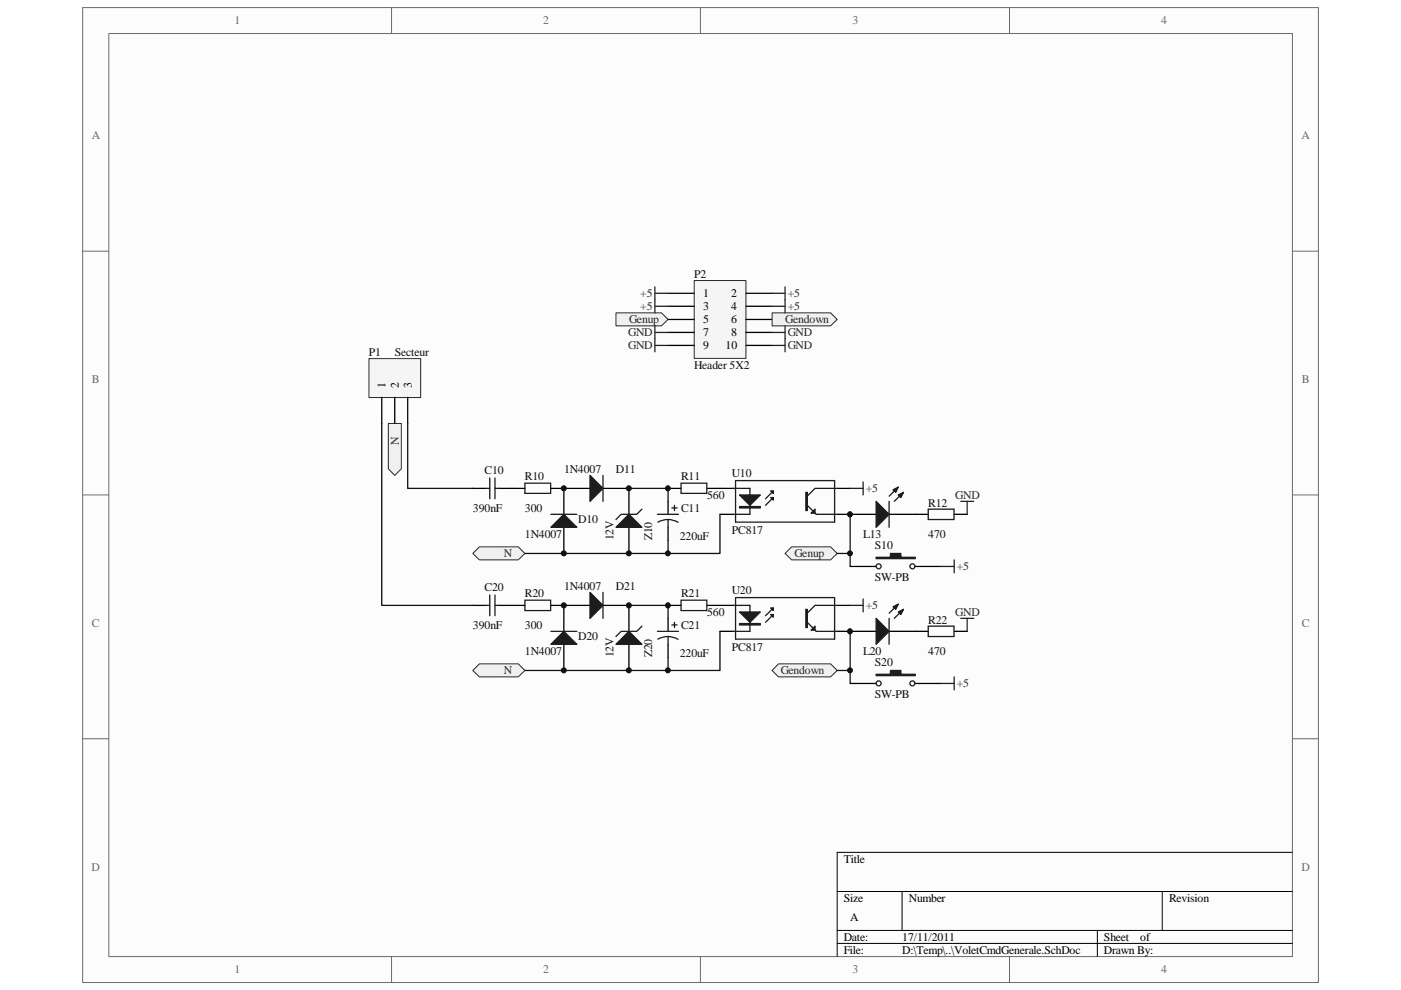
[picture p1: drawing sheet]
<svg xmlns="http://www.w3.org/2000/svg" width="297mm" height="210mm" viewBox="0 0 297 210" stroke-linecap="round" stroke-linejoin="round" font-family="sans-serif">
<path d="M17.6 1.7h261.9v206.6h-261.9z" fill="#fcfcfc"/>
<path d="M17.5 1.6h262v206.7h-262z" fill="none" stroke="#6a6a6a" stroke-width=".21"/>
<path d="M23.1 7.2h250.9v195.6h-250.9z" fill="#fcfcfc"/>
<g fill="none" stroke="#6a6a6a" stroke-width=".21">
<path d="M23.1 7.1h250.9v195.7h-250.9zM83 1.6v5.5M148.5 1.6v5.5M214 1.6v5.5M17.5 53.3h5.5M274 53.3h5.5M17.5 104.9h5.5M274 104.9h5.5M17.5 156.6h5.5M274 156.6h5.5M83 202.8v5.5M148.5 202.8v5.5"/>
<path d="M214 202.8v5.5"/>
</g>
<path d="M177.5 189h96.5M177.5 197.3h96.5M191.3 189v8.3M232.7 197.3v5.5M246.4 189v8.3M274 180.7h-96.5v22.1M177.5 200h96.5" fill="none" stroke="#000" stroke-width=".21"/>
<path d="M100.2 103.5h2.8M105.8 103.5h2.7M119.5 103.5h5.6M127.8 103.5h5.5M141.6 106.3v2.8M141.6 111.8v2.8" fill="none" stroke="#000" stroke-width=".27"/>
<path d="M103 103.5h.8M103.8 101.3v4.4M104.9 101.3v4.4M104.9 103.5h.9M139.4 109.1h4.4M141.6 110.2l1.3 .2 .9 .3M141.6 110.2h-.9l-1.2 .5M141.6 110.2v1.6M142.4 107.7h1.1M143 107.1v1.1" fill="none" stroke="#1c1c1c" stroke-width=".27"/>
<path d="M125.1 100.8l2.7 2.7-2.7 2.8z" fill="#1c1c1c"/>
<path d="M125.1 100.8l2.7 2.7-2.7 2.8zM127.8 100.8v5.5" fill="none" stroke="#1c1c1c" stroke-width=".27"/>
<path d="M119.5 103.5v5.6M119.5 111.8v5.5" fill="none" stroke="#000" stroke-width=".27"/>
<path d="M116.8 111.8l2.7-2.7 2.8 2.7z" fill="#1c1c1c"/>
<path d="M116.8 111.8l2.7-2.7 2.8 2.7zM116.8 109.1h5.5M155.4 103.5h3.6v5.6h-3.6M156 101.9h20.9v8.8h-20.9zM164 105.5l-1.7 1.6M164 104.1l-1.7 1.6M171.2 107.1l1.9 2h4.4M177.5 103.5h-4.7l-1.6 1.7" fill="none" stroke="#1c1c1c" stroke-width=".27"/>
<path d="M152.7 103.5h2.7M152.7 109.1h2.7M177.5 103.5h2.8M177.5 109.1h2.8" fill="none" stroke="#000" stroke-width=".27"/>
<path d="M156.8 104.9h4.4l-2.2 2.2z" fill="#1c1c1c"/>
<path d="M156.8 104.9h4.4l-2.2 2.2zM156.8 107.4h4.4v.3h-4.4z" fill="none" stroke="#1c1c1c" stroke-width=".27"/>
<path d="M156.8 107.5h4.4" fill="none" stroke="#1c1c1c" stroke-width=".3"/>
<path d="M163.4 104.1h.6v.5z" fill="#1c1c1c"/>
<path d="M163.4 104.1h.6v.5z" fill="none" stroke="#1c1c1c" stroke-width=".27"/>
<path d="M163.4 105.5h.6v.5z" fill="#1c1c1c"/>
<path d="M163.4 105.5h.6v.5zM170.9 104.4h.3v3.8h-.3z" fill="none" stroke="#1c1c1c" stroke-width=".27"/>
<path d="M171 104.4v3.8" fill="none" stroke="#1c1c1c" stroke-width=".3"/>
<path d="M172.8 107.9v.9h-.8z" fill="#1c1c1c"/>
<path d="M111.3 102.4h5.5v2.2h-5.5zM144.4 102.4h5.5v2.2h-5.5zM172.8 107.9v.9h-.8z" fill="none" stroke="#1c1c1c" stroke-width=".27"/>
<path d="M108.5 103.5h2.8M116.8 103.5h2.7M133.3 103.5v5.6M133.3 111.8v5.5M141.6 103.5h2.8M149.9 103.5h2.8" fill="none" stroke="#000" stroke-width=".27"/>
<path d="M130.6 111.8l2.7-2.7 2.8 2.7z" fill="#1c1c1c"/>
<path d="M130.6 111.8l2.7-2.7 2.8 2.7zM136.1 107.9l-1.1 1.2h-3.3l-1.1 1.1" fill="none" stroke="#1c1c1c" stroke-width=".27"/>
<path d="M133.3 103.5h8.3v2.8M141.6 114.6v2.7h-30.3M152.7 109.1v8.2h-11.1" fill="none" stroke="#0e0e0e" stroke-width=".27"/>
<path d="M180.3 103.5h2.7M183 102.2v2.7M203.7 106.3h2.8M205.1 106.3v2.8" fill="none" stroke="#262626" stroke-width=".27"/>
<path d="M180.3 109.1h5.5M188.5 109.1h5.6" fill="none" stroke="#000" stroke-width=".27"/>
<path d="M185.8 106.3l2.7 2.8-2.7 2.7z" fill="#1c1c1c"/>
<path d="M185.8 106.3l2.7 2.8-2.7 2.7zM190.5 103.3l-2 1.9M191.6 104.4l-2 1.9" fill="none" stroke="#1c1c1c" stroke-width=".27"/>
<path d="M190.5 104.9l1.1-.5-.6 1.1z" fill="#1c1c1c"/>
<path d="M190.5 104.9l1.1-.5-.6 1.1z" fill="none" stroke="#1c1c1c" stroke-width=".27"/>
<path d="M189.4 103.8l1.1-.5-.6 1.1z" fill="#1c1c1c"/>
<path d="M188.5 106.3v5.5M189.4 103.8l1.1-.5-.6 1.1zM196.8 107.9h5.5v2.3h-5.5z" fill="none" stroke="#1c1c1c" stroke-width=".27"/>
<path d="M194.1 109.1h2.7M202.3 109.1h2.8" fill="none" stroke="#000" stroke-width=".27"/>
<path d="M166.5 117.3l1.3-1.3h8.3l1.4 1.3-1.4 1.4h-8.3z" fill-rule="evenodd" fill="#f0f0f0"/>
<path d="M166.5 117.3l1.3-1.3h8.3l1.4 1.3-1.4 1.4h-8.3z" fill="none" stroke="#262626" stroke-width=".21"/>
<path d="M180.3 109.1v8.2h-2.8" fill="none" stroke="#0e0e0e" stroke-width=".27"/>
<path d="M101.6 116h8.3l1.4 1.3-1.4 1.4h-8.3l-1.4-1.4z" fill-rule="evenodd" fill="#f0f0f0"/>
<path d="M101.6 116h8.3l1.4 1.3-1.4 1.4h-8.3l-1.4-1.4z" fill="none" stroke="#262626" stroke-width=".21"/>
<path d="M100.2 128.4h2.8M105.8 128.4h2.7M119.5 128.4h5.6M127.8 128.4h5.5M141.6 131.1v2.8M141.6 136.6v2.8" fill="none" stroke="#000" stroke-width=".27"/>
<path d="M103 128.4h.8M103.8 126.2v4.4M104.9 126.2v4.4M104.9 128.4h.9M139.4 133.9h4.4M141.6 135l1.3 .2 .9 .4M141.6 135l-.9 .1-1.2 .4M141.6 135v1.6M142.4 132.5h1.1M143 132v1.1" fill="none" stroke="#1c1c1c" stroke-width=".27"/>
<path d="M125.1 125.6l2.7 2.8-2.7 2.7z" fill="#1c1c1c"/>
<path d="M125.1 125.6l2.7 2.8-2.7 2.7zM127.8 125.6v5.5" fill="none" stroke="#1c1c1c" stroke-width=".27"/>
<path d="M119.5 128.4v5.5M119.5 136.6v5.6" fill="none" stroke="#000" stroke-width=".27"/>
<path d="M116.8 136.6l2.7-2.7 2.8 2.7z" fill="#1c1c1c"/>
<path d="M116.8 136.6l2.7-2.7 2.8 2.7zM116.8 133.9h5.5M155.4 128.4h3.6v5.5h-3.6M156 126.7h20.9v8.8h-20.9zM164 130.3l-1.7 1.7M164 128.9l-1.7 1.7M171.2 132l1.9 1.9h4.4M177.5 128.4h-4.7l-1.6 1.6" fill="none" stroke="#1c1c1c" stroke-width=".27"/>
<path d="M152.7 128.4h2.7M152.7 133.9h2.7M177.5 128.4h2.8M177.5 133.9h2.8" fill="none" stroke="#000" stroke-width=".27"/>
<path d="M156.8 129.8h4.4l-2.2 2.2z" fill="#1c1c1c"/>
<path d="M156.8 129.8h4.4l-2.2 2.2zM156.8 132.2h4.4v.3h-4.4z" fill="none" stroke="#1c1c1c" stroke-width=".27"/>
<path d="M156.8 132.4h4.4" fill="none" stroke="#1c1c1c" stroke-width=".3"/>
<path d="M163.4 128.9h.6v.6z" fill="#1c1c1c"/>
<path d="M163.4 128.9h.6v.6z" fill="none" stroke="#1c1c1c" stroke-width=".27"/>
<path d="M163.4 130.3h.6v.6z" fill="#1c1c1c"/>
<path d="M163.4 130.3h.6v.6zM170.9 129.2h.3v3.9h-.3z" fill="none" stroke="#1c1c1c" stroke-width=".27"/>
<path d="M171 129.2v3.9" fill="none" stroke="#1c1c1c" stroke-width=".3"/>
<path d="M172.8 132.8v.8h-.8z" fill="#1c1c1c"/>
<path d="M111.3 127.3h5.5v2.2h-5.5zM144.4 127.3h5.5v2.2h-5.5zM172.8 132.8v.8h-.8z" fill="none" stroke="#1c1c1c" stroke-width=".27"/>
<path d="M108.5 128.4h2.8M116.8 128.4h2.7M133.3 128.4v5.5M133.3 136.6v5.6M141.6 128.4h2.8M149.9 128.4h2.8" fill="none" stroke="#000" stroke-width=".27"/>
<path d="M130.6 136.6l2.7-2.7 2.8 2.7z" fill="#1c1c1c"/>
<path d="M130.6 136.6l2.7-2.7 2.8 2.7zM136.1 132.8l-1.1 1.1h-3.3l-1.1 1.1" fill="none" stroke="#1c1c1c" stroke-width=".27"/>
<path d="M133.3 128.4h8.3v2.7M141.6 139.4v2.8h-30.3M152.7 133.9v8.3h-11.1" fill="none" stroke="#0e0e0e" stroke-width=".27"/>
<path d="M180.3 128.4h2.7M183 127v2.8M203.7 131.1h2.8M205.1 131.1v2.8" fill="none" stroke="#262626" stroke-width=".27"/>
<path d="M180.3 133.9h5.5M188.5 133.9h5.6" fill="none" stroke="#000" stroke-width=".27"/>
<path d="M185.8 131.1l2.7 2.8-2.7 2.7z" fill="#1c1c1c"/>
<path d="M185.8 131.1l2.7 2.8-2.7 2.7zM190.5 128.1l-2 1.9M191.6 129.2l-2 1.9" fill="none" stroke="#1c1c1c" stroke-width=".27"/>
<path d="M190.5 129.8l1.1-.6-.6 1.1z" fill="#1c1c1c"/>
<path d="M190.5 129.8l1.1-.6-.6 1.1z" fill="none" stroke="#1c1c1c" stroke-width=".27"/>
<path d="M189.4 128.7l1.1-.6-.6 1.1z" fill="#1c1c1c"/>
<path d="M188.5 131.1v5.5M189.4 128.7l1.1-.6-.6 1.1zM196.8 132.8h5.5v2.2h-5.5z" fill="none" stroke="#1c1c1c" stroke-width=".27"/>
<path d="M194.1 133.9h2.7M202.3 133.9h2.8" fill="none" stroke="#000" stroke-width=".27"/>
<path d="M165.1 140.8h11l1.4 1.4-1.4 1.3h-11l-1.4-1.3z" fill-rule="evenodd" fill="#f0f0f0"/>
<path d="M165.1 140.8h11l1.4 1.4-1.4 1.3h-11l-1.4-1.3z" fill="none" stroke="#262626" stroke-width=".21"/>
<path d="M180.3 133.9v8.3h-2.8" fill="none" stroke="#0e0e0e" stroke-width=".27"/>
<path d="M101.6 140.8h8.3l1.4 1.4-1.4 1.3h-8.3l-1.4-1.3z" fill-rule="evenodd" fill="#f0f0f0"/>
<path d="M101.6 140.8h8.3l1.4 1.4-1.4 1.3h-8.3l-1.4-1.3z" fill="none" stroke="#262626" stroke-width=".21"/>
<path d="M82.3 89.8h2.8v9.6l-1.4 1.4-1.4-1.4z" fill-rule="evenodd" fill="#f0f0f0"/>
<path d="M82.3 89.8h2.8v9.6l-1.4 1.4-1.4-1.4z" fill="none" stroke="#262626" stroke-width=".21"/>
<path d="M78.3 76.1h10.9v8.2h-10.9z" fill="#f5f5f5"/>
<path d="M78.2 76h11v8.3h-11z" fill="none" stroke="#262626" stroke-width=".21"/>
<path d="M80.9 84.2v5.6M83.7 84.2v5.6M86.4 84.2v5.6" fill="none" stroke="#000" stroke-width=".27"/>
<path d="M80.9 89.8v38.6h19.3M86.4 89.8v13.7h13.8" fill="none" stroke="#0e0e0e" stroke-width=".27"/>
<path d="M147.2 59.5h11v16.5h-11z" fill="#f5f5f5"/>
<path d="M147.2 59.5h11v16.5h-11z" fill="none" stroke="#262626" stroke-width=".21"/>
<path d="M141.6 62.2h5.5M141.6 64.9h5.5M141.6 67.7h5.5M141.6 70.5h5.5M141.6 73.2h5.5M158.2 62.2h5.5M158.2 64.9h5.5M158.2 67.7h5.5M158.2 70.5h5.5M158.2 73.2h5.5" fill="none" stroke="#000" stroke-width=".27"/>
<path d="M138.8 60.8v2.8M138.8 71.8v2.8M138.8 62.2h2.8M138.8 73.2h2.8M163.7 62.2h2.8M163.7 73.2h2.8M166.5 60.8v2.8M166.5 71.8v2.8" fill="none" stroke="#262626" stroke-width=".27"/>
<path d="M130.6 66.3h9.6l1.4 1.4-1.4 1.4h-9.6z" fill-rule="evenodd" fill="#f0f0f0"/>
<path d="M130.6 66.3h9.6l1.4 1.4-1.4 1.4h-9.6z" fill="none" stroke="#262626" stroke-width=".21"/>
<path d="M163.7 66.3h12.4l1.4 1.4-1.4 1.4h-12.4z" fill-rule="evenodd" fill="#f0f0f0"/>
<path d="M163.7 66.3h12.4l1.4 1.4-1.4 1.4h-12.4z" fill="none" stroke="#262626" stroke-width=".21"/>
<path d="M138.8 63.6v2.7M138.8 69.1v2.7M138.8 64.9h2.8M138.8 70.5h2.8M163.7 64.9h2.8M163.7 70.5h2.8M166.5 63.6v2.7M166.5 69.1v2.7" fill="none" stroke="#262626" stroke-width=".27"/>
<path d="M180.3 120.1h5.5M194.1 120.1h5.5" fill="none" stroke="#000" stroke-width=".27"/>
<path d="M185.8 118.2h3v-.9h2.2v.9h3.1v.2h-8.3z" fill-rule="evenodd" fill="#1c1c1c"/>
<g fill="none" stroke="#1c1c1c" stroke-width=".27">
<path d="M185.8 118.2h3v-.9h2.2v.9h3.1v.2h-8.3z"/>
<circle cx="186.3" cy="120.1" r=".53"/>
<circle cx="193.4" cy="120.1" r=".53"/>
</g>
<path d="M180.3 144.9h5.5M194.1 144.9h5.5" fill="none" stroke="#000" stroke-width=".27"/>
<path d="M185.8 143h3v-.8h2.2v.8h3.1v.3h-8.3z" fill-rule="evenodd" fill="#1c1c1c"/>
<g fill="none" stroke="#1c1c1c" stroke-width=".27">
<path d="M185.8 143h3v-.8h2.2v.8h3.1v.3h-8.3z"/>
<circle cx="186.3" cy="144.9" r=".53"/>
<circle cx="193.4" cy="144.9" r=".53"/>
</g>
<path d="M202.3 118.7v2.8M199.6 120.1h2.7M199.6 144.9h2.7M202.3 143.5v2.8" fill="none" stroke="#262626" stroke-width=".27"/>
<path d="M180.3 117.3v2.8M180.3 142.2v2.7" fill="none" stroke="#0e0e0e" stroke-width=".27"/>
<circle cx="119.5" cy="142.1" r=".53" fill="#0e0e0e"/>
<circle cx="119.5" cy="142.1" r=".53" fill="none" stroke="#0e0e0e" stroke-width=".21"/>
<circle cx="119.5" cy="128.4" r=".53" fill="#0e0e0e"/>
<circle cx="119.5" cy="128.4" r=".53" fill="none" stroke="#0e0e0e" stroke-width=".21"/>
<circle cx="119.5" cy="117.3" r=".53" fill="#0e0e0e"/>
<circle cx="119.5" cy="117.3" r=".53" fill="none" stroke="#0e0e0e" stroke-width=".21"/>
<circle cx="119.5" cy="103.5" r=".53" fill="#0e0e0e"/>
<circle cx="119.5" cy="103.5" r=".53" fill="none" stroke="#0e0e0e" stroke-width=".21"/>
<circle cx="133.3" cy="142.1" r=".53" fill="#0e0e0e"/>
<circle cx="133.3" cy="142.1" r=".53" fill="none" stroke="#0e0e0e" stroke-width=".21"/>
<circle cx="133.3" cy="128.4" r=".54" fill="#0e0e0e"/>
<circle cx="133.3" cy="128.4" r=".54" fill="none" stroke="#0e0e0e" stroke-width=".21"/>
<circle cx="133.3" cy="117.3" r=".53" fill="#0e0e0e"/>
<circle cx="133.3" cy="117.3" r=".53" fill="none" stroke="#0e0e0e" stroke-width=".21"/>
<circle cx="133.3" cy="103.5" r=".53" fill="#0e0e0e"/>
<circle cx="133.3" cy="103.5" r=".53" fill="none" stroke="#0e0e0e" stroke-width=".21"/>
<circle cx="141.6" cy="142.1" r=".52" fill="#0e0e0e"/>
<circle cx="141.6" cy="142.1" r=".52" fill="none" stroke="#0e0e0e" stroke-width=".21"/>
<circle cx="141.6" cy="128.4" r=".53" fill="#0e0e0e"/>
<circle cx="141.6" cy="128.4" r=".53" fill="none" stroke="#0e0e0e" stroke-width=".21"/>
<circle cx="141.6" cy="117.3" r=".52" fill="#0e0e0e"/>
<circle cx="141.6" cy="117.3" r=".52" fill="none" stroke="#0e0e0e" stroke-width=".21"/>
<circle cx="141.6" cy="103.5" r=".52" fill="#0e0e0e"/>
<circle cx="141.6" cy="103.5" r=".52" fill="none" stroke="#0e0e0e" stroke-width=".21"/>
<circle cx="180.2" cy="142.1" r=".52" fill="#0e0e0e"/>
<circle cx="180.2" cy="142.1" r=".52" fill="none" stroke="#0e0e0e" stroke-width=".21"/>
<circle cx="180.2" cy="133.9" r=".53" fill="#0e0e0e"/>
<circle cx="180.2" cy="133.9" r=".53" fill="none" stroke="#0e0e0e" stroke-width=".21"/>
<circle cx="180.2" cy="117.3" r=".52" fill="#0e0e0e"/>
<circle cx="180.2" cy="117.3" r=".52" fill="none" stroke="#0e0e0e" stroke-width=".21"/>
<circle cx="180.2" cy="109.1" r=".53" fill="#0e0e0e"/>
<circle cx="180.2" cy="109.1" r=".53" fill="none" stroke="#0e0e0e" stroke-width=".21"/>
<g font-size="2.5" fill="#696969">
<text x="49.7" y="5.1">1</text>
<text x="115.2" y="5.1">2</text>
<text x="180.7" y="5.1">3</text>
<text x="246.2" y="5.1">4</text>
<text x="19.5" y="29.5">A</text>
<text x="276" y="29.5">A</text>
<text x="19.5" y="81.2">B</text>
<text x="276" y="81.2">B</text>
<text x="19.5" y="132.9">C</text>
<text x="276" y="132.9">C</text>
<text x="19.4" y="184.6">D</text>
<text x="275.9" y="184.6">D</text>
<text x="49.7" y="206.3">1</text>
<text x="115.2" y="206.3">2</text>
<text x="180.7" y="206.3">3</text>
<text x="246.2" y="206.3">4</text>
</g>
<g font-size="2.5" fill="#0e0e0e">
<text x="147.1" y="58.9">P2</text>
<text x="78.2" y="75.4">P1</text>
<text x="83.7" y="75.4">Secteur</text>
<text x="147.1" y="78.1">Header 5X2</text>
<text x="102.7" y="100.5">C10</text>
<text x="111.3" y="101.9">R10</text>
<text x="119.6" y="100.2">1N4007</text>
<text x="130.6" y="100.2">D11</text>
<text x="144.4" y="101.9">R11</text>
<text x="155.1" y="101">U10</text>
<text x="149.9" y="105.7">560</text>
<text x="196.8" y="107.4">R12</text>
<text x="100.3" y="108.5">390nF</text>
<text x="111.3" y="108.5">300</text>
<text x="122.6" y="111">D10</text>
<text x="144.4" y="108.5">C11</text>
<text x="155.1" y="113.2">PC817</text>
<text x="111.3" y="114">1N4007</text>
<text x="130" y="114.6" transform="rotate(-90 130 114.6)">12V</text>
<text x="138.3" y="114.6" transform="rotate(-90 138.3 114.6)">Z10</text>
<text x="144.1" y="114.6">220uF</text>
<text x="183" y="114">L13</text>
<text x="185.5" y="116.5">S10</text>
<text x="196.8" y="114">470</text>
<text x="102.7" y="125.3">C20</text>
<text x="119.6" y="125">1N4007</text>
<text x="130.6" y="125">D21</text>
<text x="155.1" y="125.9">U20</text>
<text x="185.5" y="123.1">SW-PB</text>
<text x="111.3" y="126.7">R20</text>
<text x="144.4" y="126.7">R21</text>
<text x="149.9" y="130.6">560</text>
<text x="100.3" y="133.3">390nF</text>
<text x="111.3" y="133.3">300</text>
<text x="122.6" y="135.8">D20</text>
<text x="144.4" y="133.3">C21</text>
<text x="155.1" y="138">PC817</text>
<text x="196.8" y="132.2">R22</text>
<text x="111.3" y="138.8">1N4007</text>
<text x="130" y="139.4" transform="rotate(-90 130 139.4)">12V</text>
<text x="138.3" y="139.4" transform="rotate(-90 138.3 139.4)">Z20</text>
<text x="144.1" y="139.4">220uF</text>
<text x="183" y="138.8">L20</text>
<text x="185.5" y="141.3">S20</text>
<text x="196.8" y="138.8">470</text>
<text x="185.5" y="147.9">SW-PB</text>
</g>
<g font-size="2.5" fill="#262626">
<text x="135.8" y="63">+5</text>
<text x="135.8" y="65.7">+5</text>
<text x="167" y="63">+5</text>
<text x="167" y="65.7">+5</text>
<text x="133.2" y="71.3">GND</text>
<text x="133.4" y="68.5">Genup</text>
<text x="166.5" y="68.5">Gendown</text>
<text x="167" y="71.3">GND</text>
<text x="133.2" y="74">GND</text>
<text x="167" y="74">GND</text>
<text x="84.5" y="94.3" transform="rotate(-90 84.5 94.3)">N</text>
<text x="183.6" y="104.4">+5</text>
<text x="202.5" y="105.7">GND</text>
<text x="106.8" y="118.2">N</text>
<text x="168.4" y="118.2">Genup</text>
<text x="202.9" y="120.9">+5</text>
<text x="183.6" y="129.2">+5</text>
<text x="202.5" y="130.6">GND</text>
<text x="106.8" y="143">N</text>
<text x="165.5" y="143">Gendown</text>
<text x="202.9" y="145.7">+5</text>
</g>
<g font-size="2.5">
<text x="149.1" y="63">1</text>
<text x="149.1" y="65.7">3</text>
<text x="155" y="63">2</text>
<text x="155" y="65.7">4</text>
<text x="149.1" y="68.5">5</text>
<text x="149.1" y="71.3">7</text>
<text x="155" y="68.5">6</text>
<text x="155" y="71.3">8</text>
<text x="149.1" y="74">9</text>
<text x="153.8" y="74">10</text>
<text x="81.7" y="82.3" transform="rotate(-90 81.7 82.3)">1</text>
<text x="84.5" y="82.3" transform="rotate(-90 84.5 82.3)">2</text>
<text x="87.3" y="82.3" transform="rotate(-90 87.3 82.3)">3</text>
<text x="178.9" y="182.9">Title</text>
<text x="178.9" y="191.2">Size</text>
<text x="192.7" y="191.2">Number</text>
<text x="247.9" y="191.2">Revision</text>
<text x="180.3" y="195.3">A</text>
<text x="178.9" y="199.5">Date:</text>
<text x="178.9" y="202.2">File:</text>
<text x="191.3" y="199.5">17/11/2011</text>
<text x="191.3" y="202.2">D:\Temp\..\VoletCmdGenerale.SchDoc</text>
<text x="234.1" y="202.2">Drawn By:</text>
<text x="234.1" y="199.5">Sheet</text>
<text x="241.8" y="199.5">of</text>
</g>
</svg>
